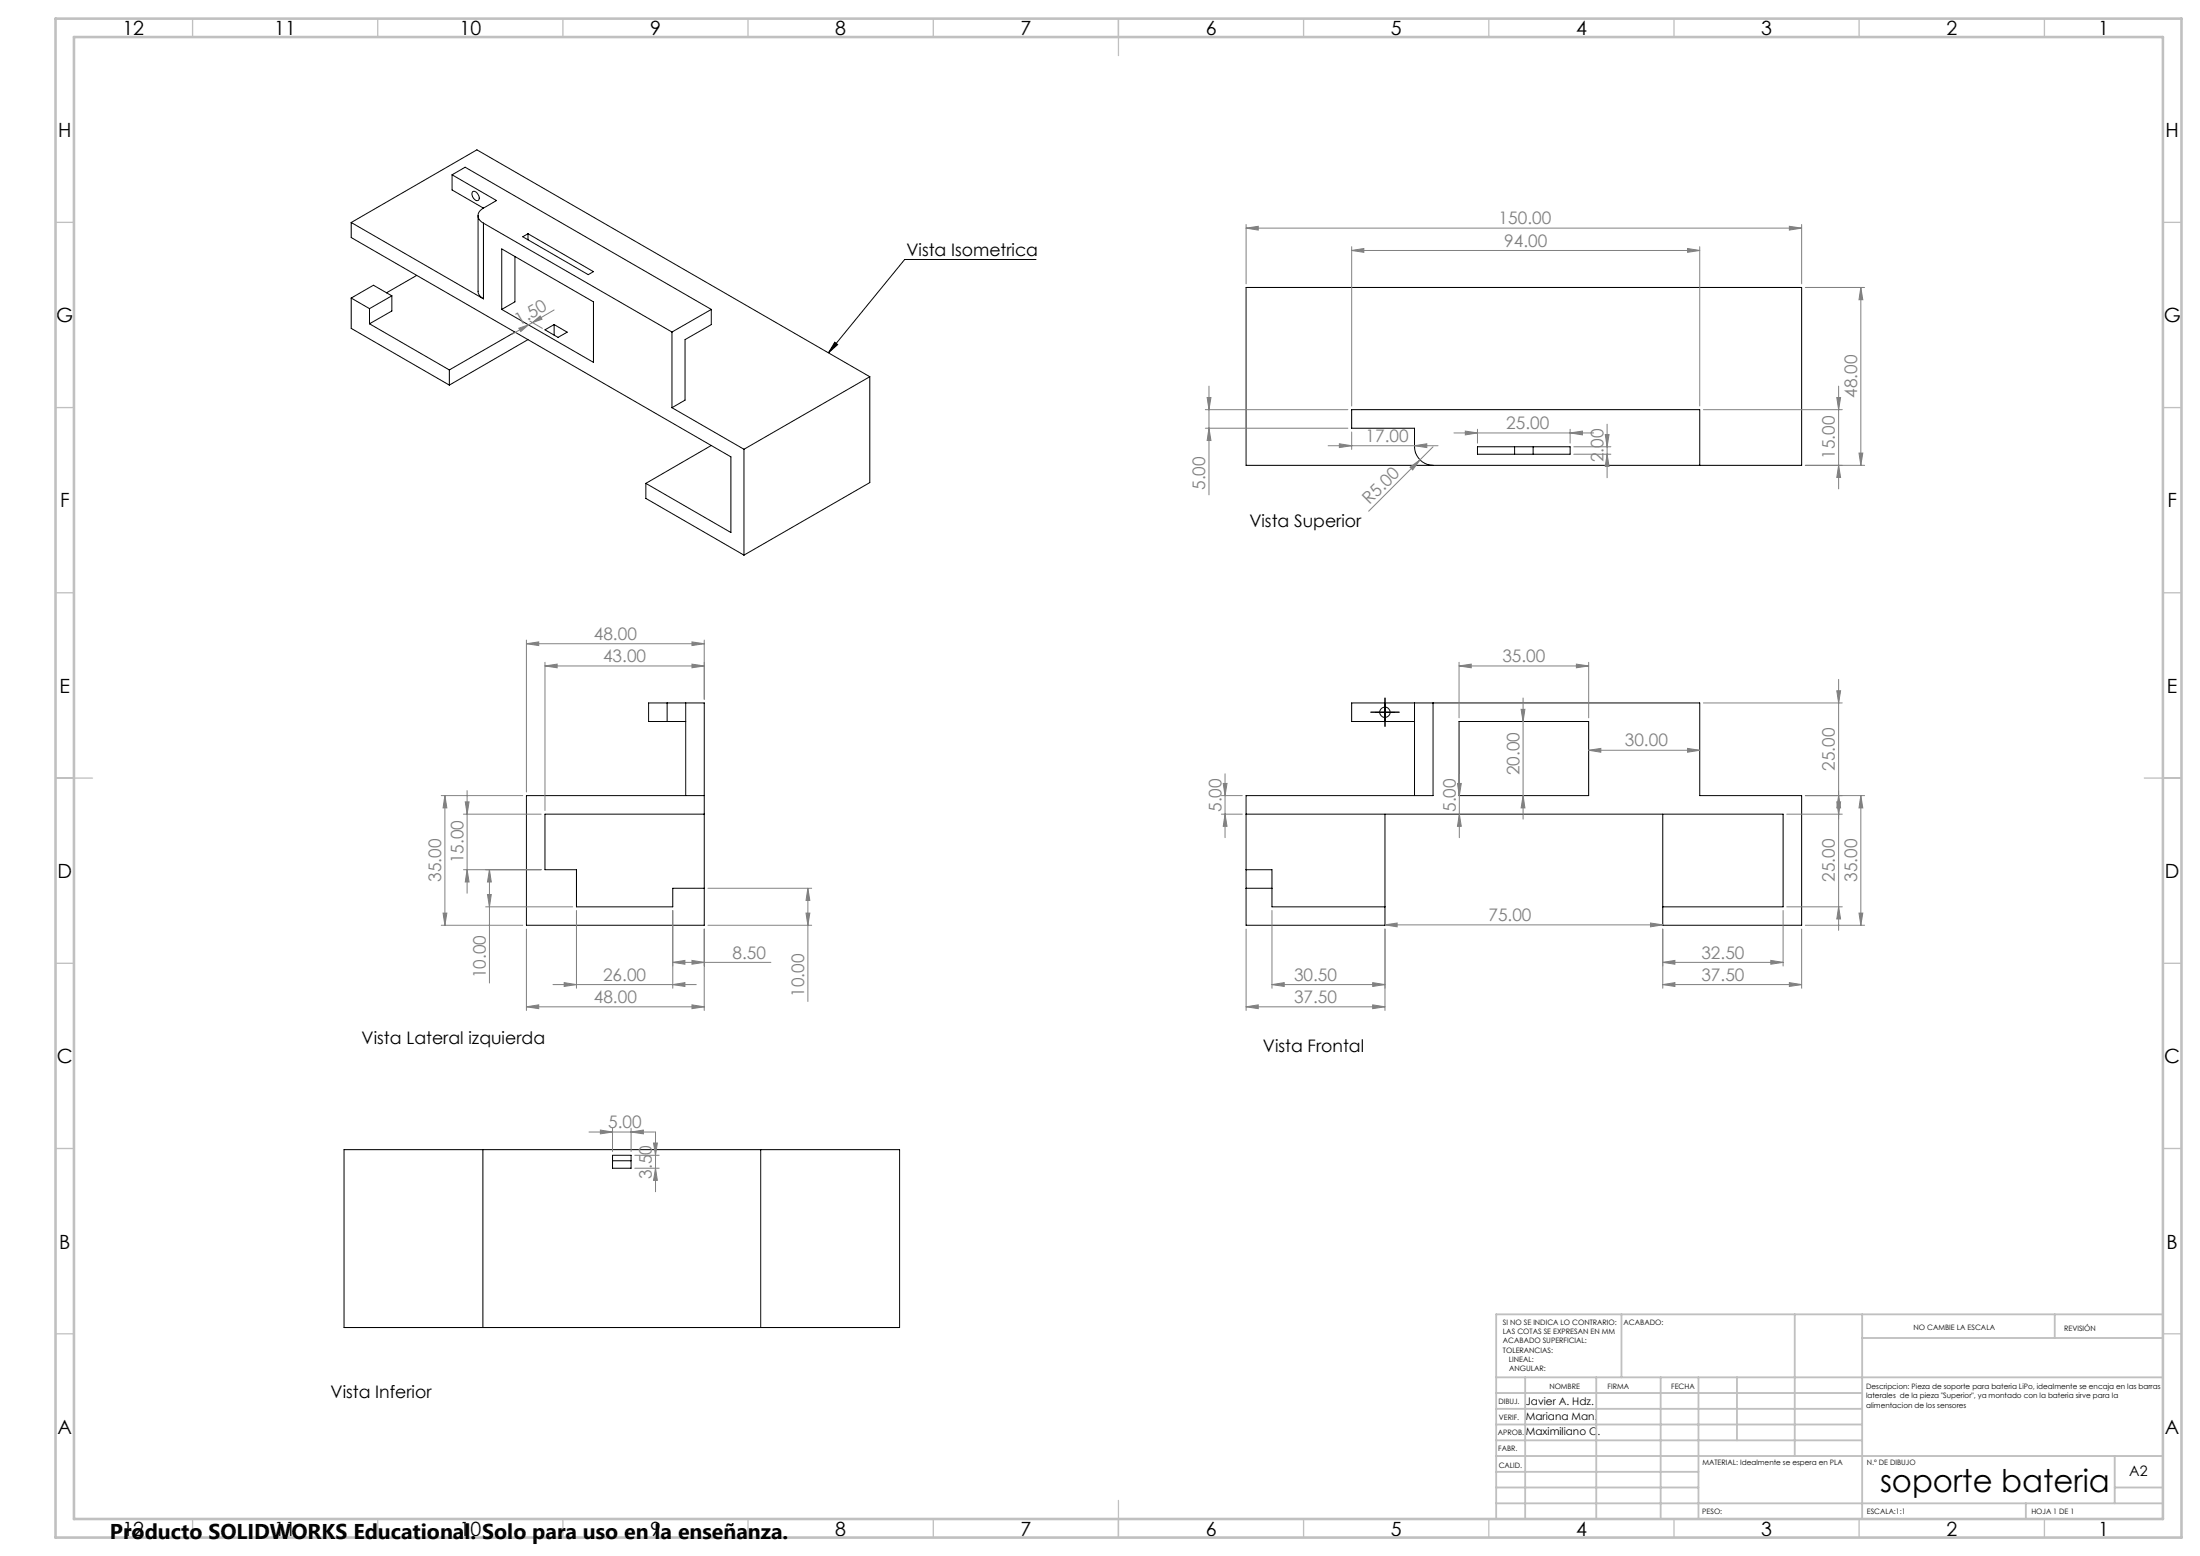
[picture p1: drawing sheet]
<svg xmlns="http://www.w3.org/2000/svg" width="594mm" height="420mm" viewBox="0 0 594 420" stroke-linecap="round" stroke-linejoin="round" font-family="sans-serif">
<g fill="none" stroke="#000" stroke-width=".27">
<path d="M122.1 47.2l12 6.9-3.6 2.1M122.1 47.2l3.5-2.1 66.5 38.4M122.1 47.2v4.1l8.4 4.9M127.7 51.7a1.68 1.68 0 0 1 1.5 2.3 1.53 1.53 0 0 1-1.8-1.8zM129.1 58.2v20.4a2.29 2.29 0 0 0 1.4 2.1M130.5 56.2a2.15 2.15 0 0 0-1.4 2 2.15 2.15 0 0 0 1.4 2M94.8 60.1l35.7 20.6M94.8 60.1v4l102.5 59.2v20.4l-22.9-13.2M94.8 60.1l34-19.7 106 61.3M105.8 79.9v4l-6 3.5M105.8 79.9l-6 3.4M105.8 79.9l-5-2.9-6 3.5"/>
<path d="M112.5 74.3l-8.1 4.7M130.5 60.2v20.5M130.5 60.2l50.9 29.4M135.5 67.2l24.7 14.3v16.3l-24.7-14.3zM139 69.2v12.3l-3.5 2M141.1 63.9l1.5-.8 17.6 10.2-1.4 .8zM142.6 63.1v1.7M279.7 70h-35.4l-20.6 25.2M336.4 77.6h150v48h-150zM94.8 80.5v8.1l26.5 15.3M94.8 80.5l5 2.8M99.8 83.3v4.1"/>
<path d="M99.8 87.4l21.5 12.5M121.3 99.9v4M139 89.7l-17.7 10.2M142.6 91.7l-21.3 12.2M147.1 89l2.5-1.4 3.5 2.1-2.4 1.4zM149.6 87.6v2.9M181.4 89.6v20.4M192.1 83.5v4.1l-7.1 4.1v16.3l-3.6 2M192.1 83.5l-10.7 6.1M225.4 92.4l.8 .6-2.5 2.2zM181.4 110l19.5 11.3M234.8 101.7l-33.9 19.6"/>
<path d="M234.8 101.7v28.6l-33.9 19.5M174.4 130.5v4l26.5 15.3M192.1 120.2l-17.7 10.3M200.9 121.3v28.5M386.9 125.6a5.1 5.1 0 0 1-5-5v-5h-17v-5h94v15M398.9 120.6h25v2h-25zM408.9 120.6v2M413.9 120.6v2M180.1 189.7v5.1M185.1 189.7h5v60h-48v-34.9h48M185.1 189.7h-10v5.1h10M185.1 189.7v25.1"/>
<path d="M371.4 192.2h5M373.9 189.7v5.1M381.9 189.7h5M381.9 189.7v25.1M381.9 189.7h-17v5.1h17M386.9 189.7v25.1h-50.5v34.9h37.5v-29.9M386.9 189.7h72v25.1h27.5v34.9h-37.5v-29.9M393.9 194.8h35v20h-35zM190.1 219.8h-43v15h8.5v10h26v-5h8.5M336.4 219.8h145v25h-32.5M336.4 234.8h7v10h30.5M336.4 239.8h7"/>
<path d="M92.9 310.3h150v48h-150zM130.4 310.3v48M165.4 311.8h5v3.5h-5zM165.4 313.3h5M205.4 310.3v48"/>
<circle cx="373.9" cy="192.3" r="1.4"/>
</g>
<g fill="none" stroke="#808080" stroke-width=".27">
<path d="M336.4 61.6l3.3-.5v1zM336.4 60.6v16M336.4 61.6h150M364.9 67.6l3.3-.5v1zM364.9 66.6v43M364.9 67.6h94M455.6 67.1l3.3 .5-3.3 .5zM458.9 66.6v43M483.1 61.1l3.3 .5-3.3 .5zM486.4 60.6v16M487.4 77.6h16M502.4 77.6l.6 3.3h-1.1z"/>
<path d="M502.4 77.6v48M140.1 88.6l2.6-.9-2.1 1.8zM142.7 87.7l-4.5 2.6M143.1 86.7l3.3 1.9M143.8 87.1l2-1.8 .5 .9zM143.8 87.1l-1.1 .6M149.6 83.7l-5.8 3.4M325.4 115.6h38.5M325.4 110.6h38.5M325.9 107.3h1.1l-.6 3.3zM326.4 115.6l.6 3.3h-1.1zM326.4 104.2v29.4"/>
<path d="M361.6 119.8l3.3 .5-3.3 .5zM364.9 116.6v4.7M392.6 116.9h37.7M395.6 116.4l3.3 .5-3.3 .5zM398.9 115.9v3.7M423.9 116.9l3.3-.5v1zM423.9 115.9v3.7M433.4 117.3h1l-.5 3.3zM433.9 114.5v14.5M459.9 110.6h37.5M495.9 107.3h1.1l-.6 3.3zM496.4 104.2v27.8"/>
<path d="M358.6 120.3h29.7M380.7 126.1l2.7-2-2 2.7zM381.9 120.3l3.3-.5v1zM386.9 120.6l-17.4 17.4M424.9 122.6h10M424.9 120.6h10M433.9 122.6l.5 3.3h-1zM487.4 125.6h16M496.4 125.6l.6 3.3h-1.1zM501.9 122.3h1.1l-.6 3.3zM142.1 173.8l3.4-.5v1zM142.1 172.8v41"/>
<path d="M142.1 173.8h48M147.1 179.8l3.3-.5v1zM147.1 179.8h43M147.1 178.8v40M186.8 173.3l3.3 .5-3.3 .5zM186.8 179.3l3.3 .5-3.3 .5zM190.1 172.8v16M393.9 179.8l3.3-.5v1zM393.9 178.8v15M393.9 179.8h35M425.6 179.3l3.3 .5-3.3 .5zM428.9 178.8v15"/>
<path d="M410.7 191.5h1l-.5 3.3zM411.2 188.4v32.7M459.9 189.7h37.5M495.9 186.5h1.1l-.6 3.2zM496.4 183.4v67.7M119.1 214.8h22M120.1 214.8l.5 3.3h-1zM120.1 214.8v34.9M125.1 219.8h21M125.6 216.4h1l-.5 3.4zM126.1 213.4v27.7M329.8 219.8h5.6"/>
<path d="M329.8 214.8h5.6M330.3 211.5h1l-.5 3.3zM330.8 219.8l.5 3.2h-1zM330.8 208.9v17.2M393.5 211.5h1l-.5 3.3zM394 219.8l.5 3.2h-1zM394 208.9v17.2M411.2 214.8l.5 3.3h-1zM428.9 202.5l3.3-.5v1zM428.9 202.5h30M455.6 202l3.3 .5-3.3 .5zM482.4 219.8h15"/>
<path d="M487.4 214.8h16M495.9 216.4h1.1l-.6 3.4zM496.4 214.8l.6 3.3h-1.1zM502.4 214.8l.6 3.3h-1.1zM502.4 214.8v34.9M125.1 234.8h21M126.1 234.8l.5 3.3h-1zM132.2 234.8l.4 3.3h-1zM132.2 234.8v30.5M191.1 239.8h28M218.1 239.8l.6 3.2h-1.1zM218.1 239.8v30.5"/>
<path d="M119.1 249.7h22M119.6 246.5h1l-.5 3.2zM131.1 244.8h23.5M131.6 241.5h1l-.4 3.3zM142.1 250.8v22M155.6 245.8v21M181.6 259.8l3.3-.6v1.1zM181.6 259.8h26.5M181.6 245.8v21M186.8 259.2l3.3 .6-3.3 .5zM190.1 250.8v22M191.1 249.7h28"/>
<path d="M217.6 246.5h1.1l-.6 3.2zM336.4 250.8v22M343.4 245.8v21M373.9 249.6l3.3-.5v1.1zM373.9 250.8v22M373.9 249.6h75M445.6 249.1l3.3 .5-3.3 .6zM448.9 259.8l3.3-.6v1.1zM448.9 250.8v16M448.9 259.8h32.5M478.1 259.2l3.3 .6-3.3 .5zM481.4 245.8v15"/>
<path d="M482.4 244.8h15M486.4 250.8v16M487.4 249.7h16M496.4 244.8l.6 3.3h-1.1zM501.9 246.5h1.1l-.6 3.2zM142.1 271.8l3.4-.6v1.1zM142.1 271.8h48M149.3 265.8h38.7M152.3 265.2l3.3 .6-3.3 .5zM181.6 265.8l3.3-.6v1.1zM186.8 271.2l3.3 .6-3.3 .5zM336.4 271.8l3.3-.6v1.1z"/>
<path d="M336.4 271.8h37.5M343.4 265.8l3.3-.6v1.1zM343.4 265.8h30.5M370.6 265.2l3.3 .6-3.3 .5zM370.6 271.2l3.3 .6-3.3 .5zM448.9 265.8l3.3-.6v1.1zM448.9 265.8h37.5M483.1 265.2l3.3 .6-3.3 .5zM159 305.6h17.7M162.1 305l3.3 .6-3.3 .5zM165.4 304.5v6.3M170.4 305.6l3.3-.6v1.1z"/>
<path d="M170.4 304.5v6.3M171.4 315.3h6.6M171.4 311.8h6.6M176.5 308.5h1l-.5 3.3zM177 315.3l.5 3.3h-1zM177 305.5v16.2"/>
</g>
<path d="M371.5 192.2h-1.4M374 189.7v-1.4M374 194.7v1.4M376.5 192.2h1.4" fill="none" stroke="#000" stroke-width=".27" stroke-dasharray="15.2 1.3 1.3 1.3" stroke-linecap="butt"/>
<g fill="none" stroke="#c0c0c0" stroke-width=".35">
<path d="M52 5v5M102 5v5M152 5v5M202 5v5M252 5v5M302 5v10M352 5v5M402 5v5M452 5v5M502 5v5M552 5v5M15 60h5"/>
<path d="M584 60h5M15 110h5M584 110h5M15 160h5M584 160h5M15 210h10M579 210h10M15 260h5M584 260h5M15 310h5M584 310h5M15 360h5"/>
<path d="M584 360h5M52 410v5M102 410v5M152 410v5M202 410v5M252 410v5M302 405v10M352 410v5M402 410v5M452 410v5M502 410v5M552 410v5"/>
</g>
<g fill="none" stroke="#c0c0c0" stroke-width=".5">
<path d="M437.8 354.8v17M484.6 354.8v38.2M502.8 354.8v55.2M554.8 354.8v6.4M584 354.8h-180v55.2M404 371.8h180M404 376h98.8M411.8 371.8v38.2M431 371.8v38.2M448.4 371.8v38.2M458.6 371.8v38.2M469 371.8v17"/>
<path d="M502.8 361.2h81.2M404 388.8h98.8M404 384.5h98.8M404 380.3h98.8M404 397.3h54.6M404 393h180M571 393v12.8M404 405.8h180M404 401.5h54.6M547 405.8v4.2M571 401.5h13"/>
</g>
<path d="M15 5h574v410h-574zM20 10h564v400h-564z" fill="none" stroke="#c0c0c0" stroke-width=".7"/>
<path d="M225.4 92.4l.8 .6-2.5 2.2z" fill="#000"/>
<g fill="#808080">
<path d="M380.7 126.1l2.7-2-2 2.7z"/>
<path d="M425.6 179.3l3.3 .5-3.3 .5zM393.9 179.8l3.3-.5v1zM478.1 259.2l3.3 .6-3.3 .5zM448.9 259.8l3.3-.6v1.1zM370.6 265.2l3.3 .6-3.3 .5zM343.4 265.8l3.3-.6v1.1zM455.6 67.1l3.3 .5-3.3 .5zM364.9 67.6l3.3-.5v1zM381.9 120.3l3.3-.5v1zM361.6 119.8l3.3 .5-3.3 .5zM423.9 116.9l3.3-.5v1zM395.6 116.4l3.3 .5-3.3 .5z"/>
<path d="M336.4 271.8l3.3-.6v1.1zM370.6 271.2l3.3 .6-3.3 .5zM336.4 61.6l3.3-.5v1zM483.1 61.1l3.3 .5-3.3 .5zM142.1 173.8l3.4-.5v1zM186.8 173.3l3.3 .5-3.3 .5zM142.1 271.8l3.4-.6v1.1zM186.8 271.2l3.3 .6-3.3 .5zM181.6 259.8l3.3-.6v1.1zM186.8 259.2l3.3 .6-3.3 .5zM162.1 305l3.3 .6-3.3 .5zM170.4 305.6l3.3-.6v1.1z"/>
<path d="M448.9 265.8l3.3-.6v1.1zM483.1 265.2l3.3 .6-3.3 .5z"/>
<path d="M373.9 249.6l3.3-.5v1.1zM445.6 249.1l3.3 .5-3.3 .6z"/>
<path d="M186.8 179.3l3.3 .5-3.3 .5zM147.1 179.8l3.3-.5v1zM181.6 265.8l3.3-.6v1.1zM152.3 265.2l3.3 .6-3.3 .5z"/>
<path d="M143.8 87.1l2-1.8 .5 .9zM140.1 88.6l2.6-.9-2.1 1.8z"/>
<path d="M330.8 219.8l.5 3.2h-1zM330.3 211.5h1l-.5 3.3zM326.4 115.6l.6 3.3h-1.1zM325.9 107.3h1.1l-.6 3.3zM496.4 125.6l.6 3.3h-1.1zM495.9 107.3h1.1l-.6 3.3zM433.9 122.6l.5 3.3h-1zM433.4 117.3h1l-.5 3.3zM177 315.3l.5 3.3h-1zM176.5 308.5h1l-.5 3.3z"/>
<path d="M495.9 186.5h1.1l-.6 3.2zM496.4 214.8l.6 3.3h-1.1z"/>
<path d="M410.7 191.5h1l-.5 3.3zM411.2 214.8l.5 3.3h-1zM393.5 211.5h1l-.5 3.3zM394 219.8l.5 3.2h-1zM495.9 216.4h1.1l-.6 3.4zM496.4 244.8l.6 3.3h-1.1zM502.4 214.8l.6 3.3h-1.1zM501.9 246.5h1.1l-.6 3.2zM502.4 77.6l.6 3.3h-1.1zM501.9 122.3h1.1l-.6 3.3zM125.6 216.4h1l-.5 3.4zM126.1 234.8l.5 3.3h-1zM120.1 214.8l.5 3.3h-1zM119.6 246.5h1l-.5 3.2zM132.2 234.8l.4 3.3h-1zM131.6 241.5h1l-.4 3.3zM218.1 239.8l.6 3.2h-1.1zM217.6 246.5h1.1l-.6 3.2z"/>
<path d="M428.9 202.5l3.3-.5v1zM455.6 202l3.3 .5-3.3 .5z"/>
</g>
<text font-size="8.5" x="507.6" y="402.7">soporte bateria</text>
<text font-size="5.8" x="29.7" y="415.3">Producto SOLIDWORKS Educational. Solo para uso en la enseñanza.</text>
<g font-size="5.3">
<text x="33.1" y="9.5">12</text>
<text x="74.1" y="9.5">11</text>
<text x="124.1" y="9.5">10</text>
<text x="175.5" y="9.5">9</text>
<text x="225.5" y="9.5">8</text>
<text x="275.5" y="9.5">7</text>
<text x="325.5" y="9.5">6</text>
<text x="375.5" y="9.5">5</text>
<text x="425.5" y="9.5">4</text>
<text x="475.5" y="9.5">3</text>
<text x="525.5" y="9.5">2</text>
<text x="566.5" y="9.5">1</text>
<text x="15.7" y="37">H</text>
<text x="584.7" y="37">H</text>
<text x="15.2" y="87">G</text>
<text x="584.2" y="87">G</text>
<text x="16.2" y="137">F</text>
<text x="585.2" y="137">F</text>
<text x="16.1" y="187">E</text>
<text x="585.1" y="187">E</text>
<text x="15.5" y="237">D</text>
<text x="584.5" y="237">D</text>
<text x="15.4" y="287">C</text>
<text x="584.4" y="287">C</text>
<text x="16" y="337">B</text>
<text x="585" y="337">B</text>
<text x="15.5" y="387">A</text>
<text x="584.5" y="387">A</text>
<text x="33.1" y="414.5">12</text>
<text x="74.1" y="414.5">11</text>
<text x="124.1" y="414.5">10</text>
<text x="175.5" y="414.5">9</text>
<text x="225.5" y="414.5">8</text>
<text x="275.5" y="414.5">7</text>
<text x="325.5" y="414.5">6</text>
<text x="375.5" y="414.5">5</text>
<text x="425.5" y="414.5">4</text>
<text x="475.5" y="414.5">3</text>
<text x="525.5" y="414.5">2</text>
<text x="566.5" y="414.5">1</text>
</g>
<g font-size="4.7" fill="#808080">
<text x="404.6" y="60.6">150.00</text>
<text x="406.1" y="66.6">94.00</text>
<text x="140.2" y="88" transform="rotate(-30 140.2 88)">1.50</text>
<text x="501.4" y="107.4" transform="rotate(-90 501.4 107.4)">48.00</text>
<text x="368.7" y="119.3">17.00</text>
<text x="406.7" y="115.8">25.00</text>
<text x="432.9" y="124.8" transform="rotate(-90 432.9 124.8)">2.00</text>
<text x="495.4" y="123.9" transform="rotate(-90 495.4 123.9)">15.00</text>
<text x="325.4" y="132.3" transform="rotate(-90 325.4 132.3)">5.00</text>
<text x="369.8" y="136.4" transform="rotate(-45 369.8 136.4)">R5.00</text>
<text x="160.3" y="172.7">48.00</text>
<text x="162.8" y="178.7">43.00</text>
<text x="405.6" y="178.7">35.00</text>
<text x="438.7" y="201.5">30.00</text>
<text x="410.2" y="209.3" transform="rotate(-90 410.2 209.3)">20.00</text>
<text x="495.4" y="208.1" transform="rotate(-90 495.4 208.1)">25.00</text>
<text x="329.8" y="219.2" transform="rotate(-90 329.8 219.2)">5.00</text>
<text x="393" y="219.2" transform="rotate(-90 393 219.2)">5.00</text>
<text x="125.1" y="233.1" transform="rotate(-90 125.1 233.1)">15.00</text>
<text x="119.1" y="238.1" transform="rotate(-90 119.1 238.1)">35.00</text>
<text x="495.4" y="238.1" transform="rotate(-90 495.4 238.1)">25.00</text>
<text x="501.4" y="238.1" transform="rotate(-90 501.4 238.1)">35.00</text>
<text x="401.9" y="248.6">75.00</text>
<text x="197.8" y="258.7">8.50</text>
<text x="459.4" y="258.7">32.50</text>
<text x="131.1" y="264" transform="rotate(-90 131.1 264)">10.00</text>
<text x="162.8" y="264.7">26.00</text>
<text x="217.1" y="269" transform="rotate(-90 217.1 269)">10.00</text>
<text x="349.4" y="264.7">30.50</text>
<text x="459.4" y="264.7">37.50</text>
<text x="160.3" y="270.7">48.00</text>
<text x="349.4" y="270.7">37.50</text>
<text x="164.2" y="304.5">5.00</text>
<text x="176" y="318.2" transform="rotate(-90 176 318.2)">3.50</text>
</g>
<g font-size="4.7">
<text x="244.7" y="69">Vista Isometrica</text>
<text x="337.3" y="142.3">Vista Superior</text>
<text x="97.6" y="281.8">Vista Lateral izquierda</text>
<text x="341" y="284.1">Vista Frontal</text>
<text x="89.3" y="377.3">Vista Inferior</text>
</g>
<text font-size="3.9" x="574.9" y="398.5">A2</text>
<g font-size="2.8">
<text x="412" y="379.1">Javier A. Hdz.</text>
<text x="412" y="383.4">Mariana Man.</text>
<text x="412" y="387.5">Maximiliano C.</text>
</g>
<g font-size="2">
<text x="405.8" y="357.6">SI NO SE INDICA LO CONTRARIO:</text>
<text x="438.4" y="357.6">ACABADO:</text>
<text x="516.6" y="359">NO CAMBIE LA ESCALA</text>
<text x="557.3" y="359.2">REVISIÓN</text>
<text x="405.8" y="360.1">LAS COTAS SE EXPRESAN EN MM</text>
<text x="405.8" y="362.6">ACABADO SUPERFICIAL:</text>
<text x="405.8" y="365.1">TOLERANCIAS:</text>
<text x="407.4" y="367.6">LINEAL:</text>
<text x="407.4" y="370.1">ANGULAR:</text>
<text x="418.3" y="375">NOMBRE</text>
<text x="434" y="374.9">FIRMA</text>
<text x="451.2" y="374.9">FECHA</text>
<text x="503.9" y="374.9">Descripcion: Pieza de soporte para bateria LiPo, idealmente se encaja en las barras</text>
<text x="503.9" y="377.4">laterales de la pieza &quot;Superior&quot;, ya montado con la bateria sirve para la</text>
<text x="404.6" y="379.1">DIBUJ.</text>
<text x="404.7" y="383.3">VERIF.</text>
<text x="503.9" y="379.9">alimentacion de los sensores</text>
<text x="404.4" y="387.4">APROB.</text>
<text x="404.5" y="391.8">FABR.</text>
<text x="459.6" y="395.5">MATERIAL: Idealmente se espera en PLA</text>
<text x="504.1" y="395.5">N.º DE DIBUJO</text>
<text x="404.7" y="396.1">CALID.</text>
<text x="459.6" y="408.5">PESO:</text>
<text x="504.1" y="408.6">ESCALA:1:1</text>
<text x="548.5" y="408.6">HOJA 1 DE 1</text>
</g>
</svg>
